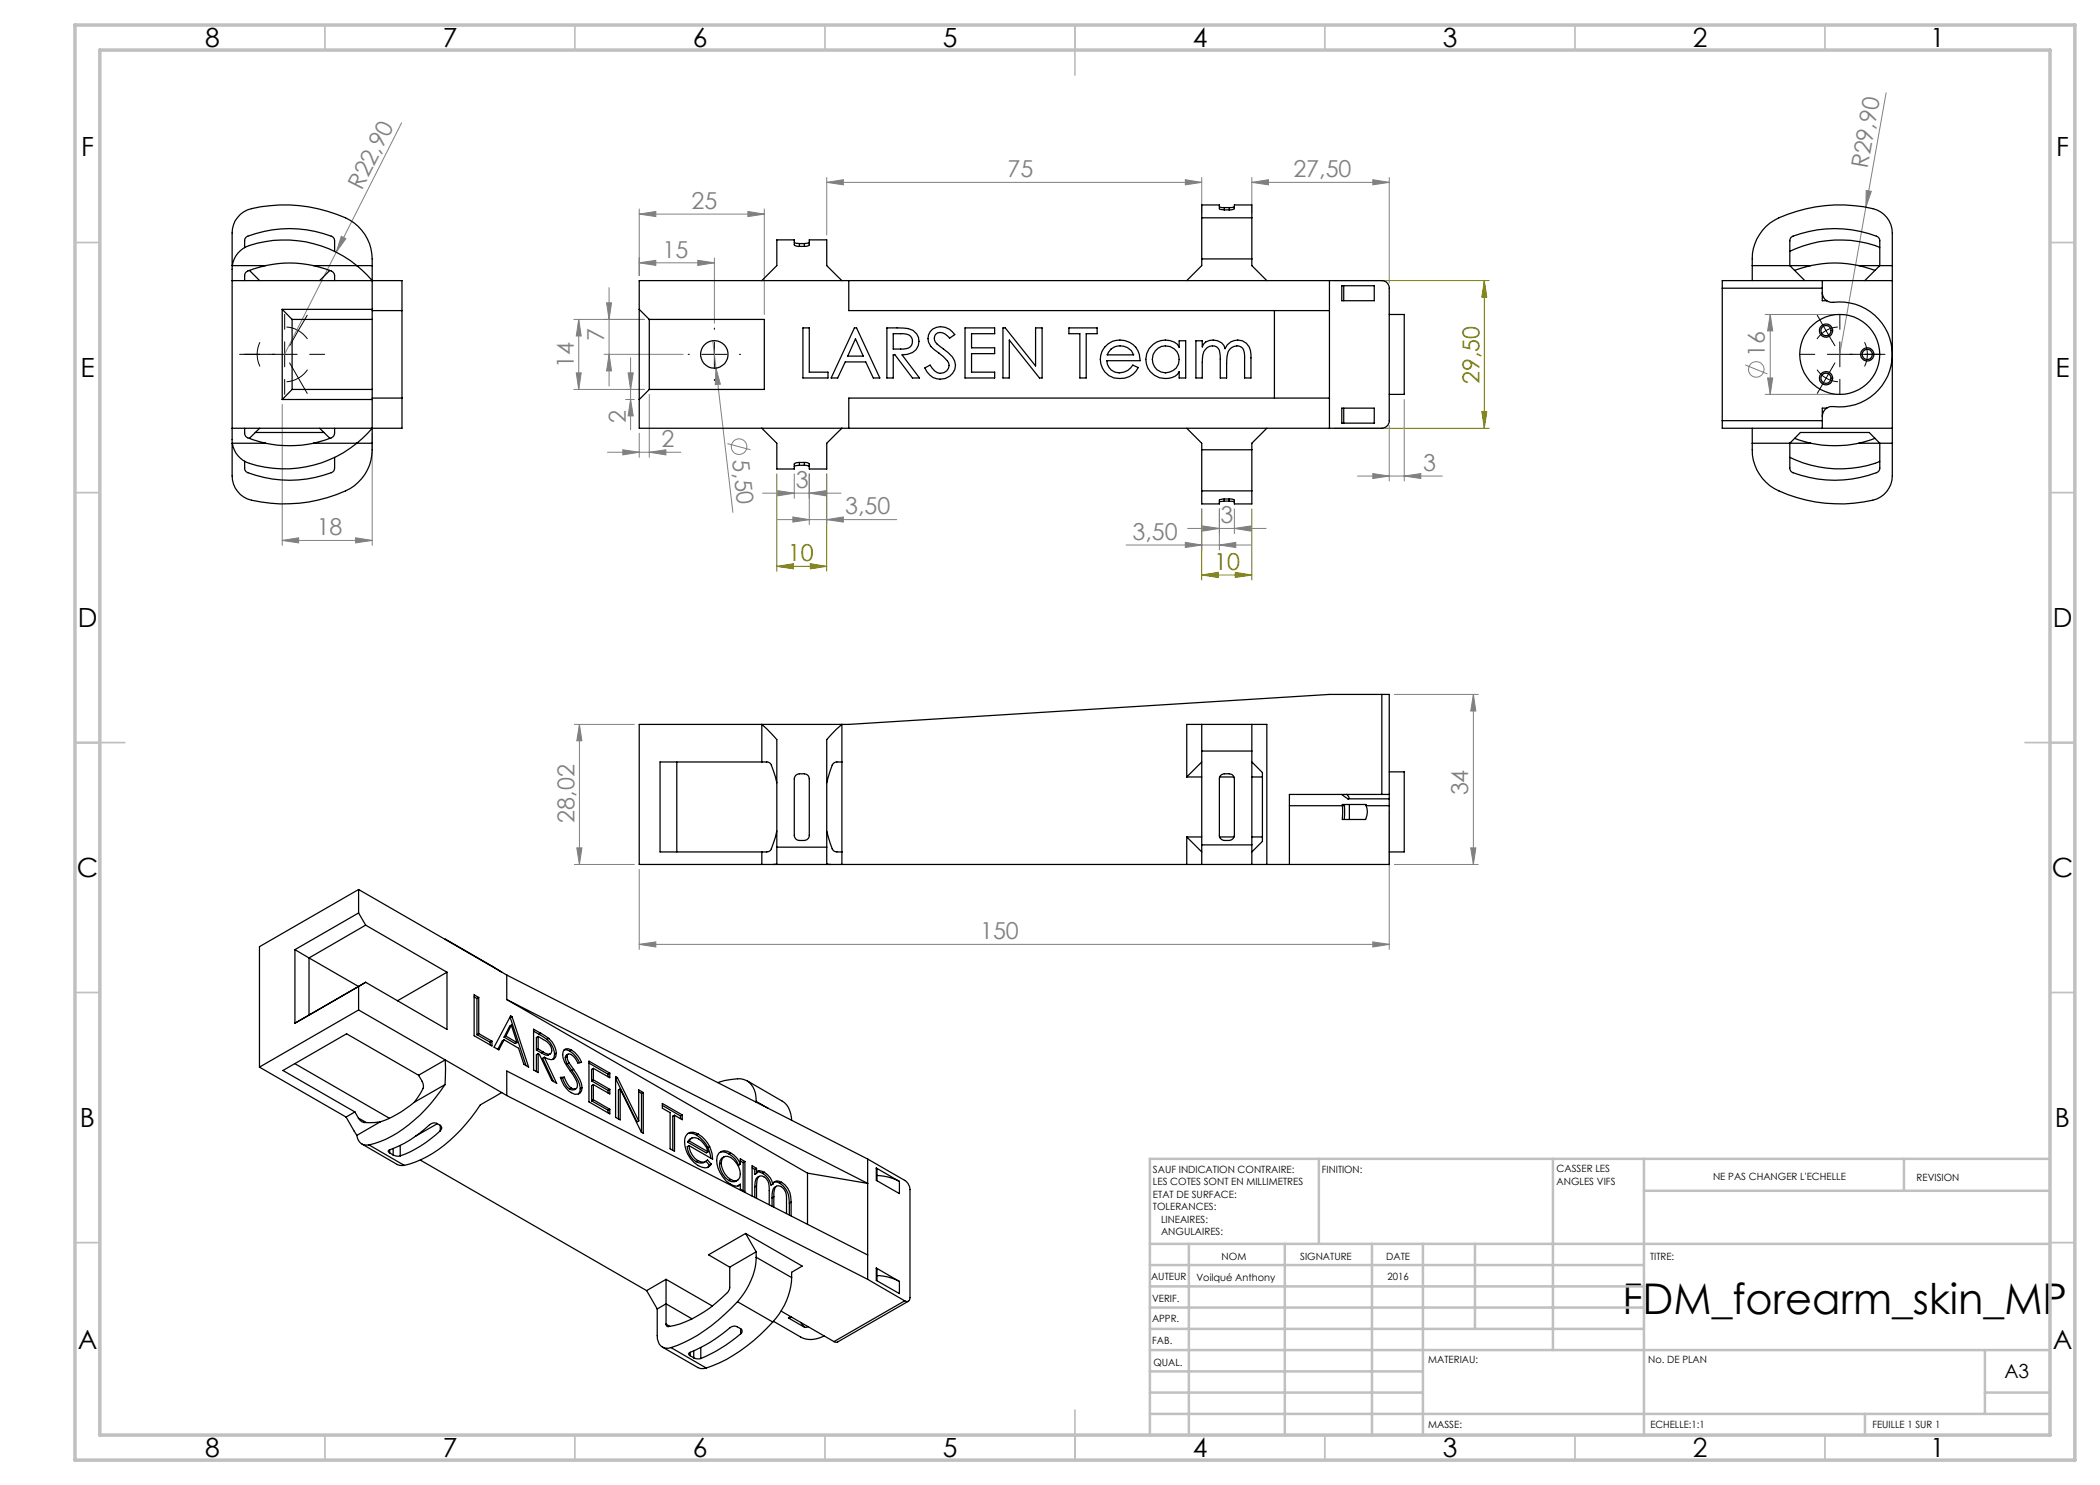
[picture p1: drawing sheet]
<svg xmlns="http://www.w3.org/2000/svg" width="420mm" height="297mm" viewBox="0 0 420 297" stroke-linecap="round" stroke-linejoin="round" font-family="sans-serif">
<g fill="none" stroke="#808080" stroke-width=".2">
<path d="M377.2 18.6l-4 22.8M80.3 24.5l-13.1 25.9M165.3 36.5l3.4-.6v1.1zM165.3 36.5h75M165.3 35.5v11.5M237.1 35.9l3.2 .6-3.2 .5zM240.3 35.5v7.1M250.4 36.5l3.3-.6v1.1zM250.4 35.5v7.1M250.4 36.5h27.4M274.6 35.9l3.2 .6-3.2 .5zM277.8 35.5v21.1"/>
<path d="M373.2 38.1l1.1 .2-1.1 3.1zM67.2 50.4l-10.3 20.5M68.3 47.3l.9 .4-2 2.7zM121.8 57.5v19.7M127.8 42.8l3.4-.5v1zM127.8 52.6l3.4-.5v1zM127.8 41.8v13.3M127.8 42.8h25.1M127.8 52.6h15.1M139.6 52.1l3.3 .5-3.3 .5zM142.9 51.6v13M149.6 42.3l3.3 .5-3.3 .5z"/>
<path d="M152.9 41.8v21.1M373.2 41.4l-5.3 29.5M114.8 63.9h14.1M115.3 74.6h.9l-.5 3.3zM115.7 63.9v14M115.7 63.9l.5 3.3h-.9zM120.8 70.9h15.8M121.3 60.6h1l-.5 3.3zM121.8 70.9l.5 3.3h-1zM125.1 79.9h1.8M125.6 74.6h1l-.5 3.3zM126.1 79.9l.5 3.3h-1z"/>
<path d="M126.1 71.5v14.5M128.9 77.9h-14.1M129.9 78.9v12.6M142.6 68.2l.6 5.4M143.2 73.6l.9 3.2-1 .1zM143.2 73.6l3.4 28.9M280.8 79.9v16.3M349 73l4.5 1.8M353 62.9h14M353 78.9h14M353.5 75.6h1l-.5 3.3zM354 62.9l.5 3.3h-1z"/>
<path d="M354 62.9v16M56.4 80.9v28.2M74.4 86.6v22.5M121.5 90.4h14.7M124.6 90l3.2 .4-3.2 .6zM127.8 86.6v4.9M129.9 90.4l3.3-.4v1zM145.5 88.7l4.6 1.3M152.5 98.6h15.7M155.6 98.1l3.3 .5-3.3 .6zM158.9 94.8v4.9M161.9 98.6l3.3-.5v1.1z"/>
<path d="M161.9 94.8v10.1M165.3 94.8v10.1M271.5 95.2h17M274.6 94.7l3.2 .5-3.2 .5zM277.8 85.1v11.1M280.8 95.2l3.4-.5v1zM56.4 108.1l3.3-.5v1zM56.4 108.1h18M71.1 107.6l3.3 .5-3.3 .5zM155.5 103.9h23.9M158.6 103.4l3.3 .5-3.3 .5zM165.3 103.9l3.4-.5v1z"/>
<path d="M225.2 109h25M237.1 108.5l3.2 .5-3.2 .5zM237.5 105.7h15.7M240.3 101.8v8.2M240.6 105.2l3.3 .5-3.3 .5zM243.9 109l3.3-.5v1zM243.9 101.8v8.2M246.9 105.7l3.3-.5v1zM246.9 101.8v4.9M278.9 138.9h16.8M294.7 138.9l.5 3.3h-1.1zM294.7 138.9v34"/>
<path d="M114.9 144.9h12M115.9 144.9l.5 3.3h-1zM115.9 144.9v28M114.9 172.9h12M115.4 169.6h1l-.5 3.3zM127.8 173.9v16M277.8 162.1v27.8M278.9 172.9h16.8M294.1 169.6h1.1l-.5 3.3zM127.8 188.9l3.4-.5v1zM127.8 188.9h150M274.6 188.4l3.2 .5-3.2 .5z"/>
<circle cx="351.3" cy="73.9" r="1.55"/>
<circle cx="147.8" cy="89.3" r="1.55"/>
</g>
<path d="M51.4 70.9l.2 1.2 .4 1.2M51.4 70.9l.2-1.3 .4-1.1M59.7 75.6l1-.7 .8-1M59.7 75.6l-1.2 .5-1.2 .3M365.2 75.6l1.2 .5 1.2 .3M365.2 75.6l-1-.7-.8-1M373.5 70.9l-.2-1.3-.4-1.1M373.5 70.9l-.2 1.2-.4 1.2" fill="none" stroke="#000" stroke-width=".2" stroke-dasharray="30.5 1.3 1.3 1.3" stroke-linecap="butt"/>
<path d="M57.3 65.4a5.1 5.1 0 0 1 2.4 .7M59.7 66.1l1 .7 .8 1M59.7 66.1l-1.3 2.2M60.9 64l-1.2 2.1M140.4 70.9h5M142.9 68.4v5M364 64l1.2 2.1M365.2 66.1l-1 .7-.8 1M365.2 66.1l1.3 2.2M367.6 65.4l-1.2 .2-1.2 .5" fill="none" stroke="#000" stroke-width=".2"/>
<g fill="none" stroke="#808000" stroke-width=".2">
<path d="M266.9 56.1h31M296.9 56.1l.5 3.3h-1zM296.9 56.1v29.6M155.4 94.8v19.5M165.3 94.8v19.5M266.9 85.7h31M296.4 82.3h1l-.5 3.4zM155.4 113.3l3.3-.6v1.1zM155.4 113.3h9.9M162.1 112.7l3.2 .6-3.2 .5zM240.3 115l3.4-.5v1zM240.3 101.8v14.2"/>
<path d="M240.3 115h10.1M247.1 114.5l3.3 .5-3.3 .5zM250.4 101.8v14.2"/>
</g>
<g fill="none" stroke="#000" stroke-width=".2" stroke-dasharray="30.5 1.3 1.3 1.3">
<path d="M48.9 70.9h-1M51.4 70.9h-2.5M51.4 70.9h2.5M51.9 70.9h-3M53.9 70.9h1.1M56.9 70.9v-2.5M56.9 70.9h-2.5M56.9 70.9v2.5M56.9 70.9h2.5M56.9 65.9v-3M56.9 75.9v3M58.4 68.3l-.5 .9"/>
<path d="M58.4 73.5l-.5-.9M59.7 75.6l1.2 2.2M59.7 75.6l-1.3-2.1M60.9 63.9l.5-.8M60.9 77.8l.5 .9M61.9 70.9h3M137.9 70.9h-.3M142.9 65.9v-.3M142.9 75.9v.2M147.9 70.9h.2M363 70.9h-3M364 63.9l-.5-.8"/>
<path d="M364 77.8l-.5 .9M365.2 75.6l-1.2 2.2M365.2 75.6l1.3-2.1M366.5 68.3l.5 .9M366.5 73.5l.5-.9M368 70.9v-2.5M368 70.9h-2.5M368 70.9v2.5M368 70.9h2.5M368 65.9v-3M368 75.9v3M371 70.9h-1.1"/>
<path d="M373 70.9h3M373.5 70.9h2.5M373.5 70.9h-2.5M376 70.9h1"/>
</g>
<g fill="none" stroke="#c0c0c0" stroke-width=".35">
<path d="M65 5v5M115 5v5M165 5v5M215 5v10M265 5v5M315 5v5M365 5v5M15 48.5h5M410 48.5h5M15 98.5h5M410 98.5h5M15 148.5h10"/>
<path d="M405 148.5h10M15 198.5h5M410 198.5h5M15 248.5h5M410 248.5h5M65 287v5M115 287v5M165 287v5M215 282v10M265 287v5M315 287v5M365 287v5"/>
</g>
<g fill="none" stroke="#c0c0c0" stroke-width=".5">
<path d="M263.8 231.8v17M310.6 231.8v38.2M328.8 231.8v55.2M328.8 238.2h81.2M380.8 231.8v6.4M410 231.8h-180v55.2M230 248.8h180M230 257.3h98.8M230 253h98.8M237.8 248.8v38.2M257 248.8v38.2M274.4 248.8v38.2"/>
<path d="M284.6 248.8v38.2M295 248.8v17M230 265.8h98.8M230 261.5h98.8M230 278.5h54.6M230 274.3h54.6M230 270h180M397 278.5h13M397 270v12.8M230 282.8h180M373 282.8v4.2"/>
</g>
<path d="M15 5h400v287h-400zM20 10h390v277h-390z" fill="none" stroke="#c0c0c0" stroke-width=".7"/>
<g fill="#808000">
<path d="M155.4 113.3l3.3-.6v1.1zM162.1 112.7l3.2 .6-3.2 .5zM240.3 115l3.4-.5v1zM247.1 114.5l3.3 .5-3.3 .5z"/>
<path d="M296.9 56.1l.5 3.3h-1zM296.4 82.3h1l-.5 3.4z"/>
</g>
<g fill="#808080">
<path d="M68.3 47.3l.9 .4-2 2.7z"/>
<path d="M373.2 38.1l1.1 .2-1.1 3.1z"/>
<path d="M143.2 73.6l.9 3.2-1 .1z"/>
<path d="M149.6 42.3l3.3 .5-3.3 .5zM127.8 42.8l3.4-.5v1zM274.6 35.9l3.2 .6-3.2 .5zM250.4 36.5l3.3-.6v1.1zM139.6 52.1l3.3 .5-3.3 .5zM127.8 52.6l3.4-.5v1zM280.8 95.2l3.4-.5v1zM274.6 94.7l3.2 .5-3.2 .5z"/>
<path d="M165.3 36.5l3.4-.6v1.1zM237.1 35.9l3.2 .6-3.2 .5zM155.6 98.1l3.3 .5-3.3 .6zM161.9 98.6l3.3-.5v1.1zM158.6 103.4l3.3 .5-3.3 .5zM165.3 103.9l3.4-.5v1zM240.6 105.2l3.3 .5-3.3 .5zM246.9 105.7l3.3-.5v1zM237.1 108.5l3.2 .5-3.2 .5zM243.9 109l3.3-.5v1zM127.8 188.9l3.4-.5v1zM274.6 188.4l3.2 .5-3.2 .5zM56.4 108.1l3.3-.5v1zM71.1 107.6l3.3 .5-3.3 .5z"/>
<path d="M115.3 74.6h.9l-.5 3.3zM115.7 63.9l.5 3.3h-.9z"/>
<path d="M121.8 70.9l.5 3.3h-1zM121.3 60.6h1l-.5 3.3zM115.4 169.6h1l-.5 3.3zM115.9 144.9l.5 3.3h-1z"/>
<path d="M126.1 79.9l.5 3.3h-1zM125.6 74.6h1l-.5 3.3z"/>
<path d="M294.7 138.9l.5 3.3h-1.1zM294.1 169.6h1.1l-.5 3.3zM354 62.9l.5 3.3h-1zM353.5 75.6h1l-.5 3.3z"/>
<path d="M124.6 90l3.2 .4-3.2 .6zM129.9 90.4l3.3-.4v1z"/>
</g>
<g fill="none" stroke="#000" stroke-width=".25">
<path d="M46.4 53.1v-6.5a5 5 0 0 1 3.9-4.9 29.5 29.5 0 0 1 19.7 2.4 9 9 0 0 1 4.4 7.7v38.2a9.3 9.3 0 0 1-7.1 8.9 29.6 29.6 0 0 1-17.8 .9 5.1 5.1 0 0 1-3.1-4.6v-6.6M46.4 56.1h34v29.6h-34M46.5 53.1v35.5M46.5 53.1a4.9 4.9 0 0 1 3.4-4 23 23 0 0 1 24.5 7M46.5 53.1h6.6M48.9 49.5v-1.3a.97 .97 0 0 1 .7-1 23 23 0 0 1 17 .3l.3 .7v2.1M49.9 54.1l2 2M53.1 53.1l-3.7 1.2-.5 .7v1.1M53.1 53.1a22.2 22.2 0 0 1 9.6 0M62.7 53.1l3.8 1.2 .4 .4v1.4M62.7 53.1h11.7M66 54.1l-2.1 2"/>
<path d="M127.8 56.1h148.6a1.51 1.51 0 0 1 1.4 1.5v26.5a1.51 1.51 0 0 1-1.4 1.6h-148.6zM158.9 48.5l1 .2M159.9 49.3l-1-.3v-1h-3.5v5.1l-3 3M159.9 49.3h1M159.9 48.7h1M159.9 48.7v.6M160.9 49.3l.9-.2 .1-1.1h3.4v5.1l3.1 3M160.9 48.7v.6M161.9 48.5l-1 .2M169.8 56.1v6h96.1M240.3 43.6v8.2M240.3 51.8v1.3l-3 3"/>
<path d="M240.3 43.6h10.1M240.3 51.8h10.1M243.9 41.3l1 .2M244.9 42l-1-.2v-.8h-3.6v2.6M244.9 42h1M244.9 41.5h1M244.9 41.5v.5M245.9 42l.9-.2 .1-.8h3.5v2.6M245.9 41.5v.5M246.9 41.3l-1 .2M250.4 43.6v8.2M250.4 51.8v1.3l3 3"/>
<path d="M265.9 56.1v29.6M268.4 57.1h6.4v3h-6.4zM268.7 57.1v3M344.5 57.6v26.5M344.5 57.6h20M350.4 56.1v-4.3a9.3 9.3 0 0 1 7.1-8.9 28.9 28.9 0 0 1 17.9-.9 5 5 0 0 1 3.1 4.6v48.6a5 5 0 0 1-4 4.8 28.6 28.6 0 0 1-20.5-2.8 9 9 0 0 1-3.6-7.2v-4.3M350.4 53.1h11.7M361 56.1l-3-3v-4.9a.97 .97 0 0 1 .6-1 23 23 0 0 1 17.1 .3l.3 .5v5.1l-3 3M362.1 53.1l-3.2 1M362.1 53.1a22.3 22.3 0 0 1 9.7 0M364.5 56.1v1.5M364.5 58.5a2.04 2.04 0 0 0 .8 1.6"/>
<path d="M364.5 57.6v2.5h.8M371.8 53.1l3.2 1M371.8 53.1h6.7M376 49.5a22.5 22.5 0 0 0-18 .8M378.5 56.1h-34v1.5M56.4 79.9h18M56.4 61.9h18M56.4 61.9v18M56.4 61.9l2 2M58.4 77.9h16M58.4 63.9h16M58.4 63.9v14"/>
<path d="M58.4 77.9l-2 2M74.4 62.1h6M74.4 79.6h6M127.8 61.9l2.1 2M129.9 77.9l-2.1 2M129.9 63.9h23v14h-23M129.9 63.9v14M160.6 65.6h1.3v8.8h3.7v1.2h-5zM170.9 65.6h.4l4.7 10h-1.3l-1.6-3.2h-4l-1.6 3.2h-1.3zM171.1 67.8l1.5 3.4h-3.1zM177.4 65.6a11.7 11.7 0 0 1 5.2 .5 2.61 2.61 0 0 1 1.1 2.8 2.61 2.61 0 0 1-2.2 2l-1.1 .1 3.5 4.6h-1.4l-3.5-4.6h-.4v4.6h-1.2zM178.6 66.7a5.5 5.5 0 0 1 3.5 .5 1.56 1.56 0 0 1 .2 1.8 1.56 1.56 0 0 1-1.6 .8h-2.1z"/>
<path d="M186.5 65.8a3.2 3.2 0 0 1 4.5 1.1l-1.1 .7a2.39 2.39 0 0 0-2.4-1 1.34 1.34 0 0 0-.1 2.2l.7 .6a7.9 7.9 0 0 1 2.8 2.8 2.95 2.95 0 0 1-1.3 3.3 2.95 2.95 0 0 1-3.6-.5l-.6-.6-.4-.8 1-.6a2.37 2.37 0 0 0 2.8 1.5 1.52 1.52 0 0 0 .7-2.3l-.9-.9a7.6 7.6 0 0 1-2.9-2.9 2.39 2.39 0 0 1 .8-2.6zM193 65.6h5.9v1.1h-4.6v2.9h4.6v1.1h-4.6v3.7h4.6v1.2h-5.9zM200.6 65.6h.4l6.1 7.6v-7.6h1.3v10h-.5l-6-7.6v7.6h-1.3zM213.8 65.6h5.6v1.1h-2.2v8.9h-1.2v-8.9h-2.2zM220.9 69.4a4 4 0 0 1 4.6-1.1 4 4 0 0 1 2.5 3.8h-6.6a2.65 2.65 0 0 0 1.8 2.4 2.65 2.65 0 0 0 2.9-.9l.5-.6 1 .5a4 4 0 0 1-7.1 .1 3.8 3.8 0 0 1 .4-4.2zM222.2 69.8a2.93 2.93 0 0 1 4.5 1.2h-5.3zM230.6 68.9a3.9 3.9 0 0 1 4.9 0l.3 .6v-1.3h1.3v7.4h-1.3v-1.3a3.3 3.3 0 0 1-3.9 1.3 3.8 3.8 0 0 1-1.3-6.7zM239.2 68.2h1.3v1.2a2.48 2.48 0 0 1 4.3-.3l.2 .6a2.68 2.68 0 0 1 3.1-1.6 2.68 2.68 0 0 1 2.1 2.7v4.8h-1.3v-4a1.9 1.9 0 0 0-1.1-2.4 2.01 2.01 0 0 0-2.4 2l-.1 4.4h-1.2v-4.4a1.8 1.8 0 0 0-1.2-2 2.13 2.13 0 0 0-2.4 2.5v3.9h-1.3zM254.9 62.1v17.5M265.9 79.6h-96.1v6.1M277.8 62.9h3v16h-3M365.3 60.1l.8 .4a10.6 10.6 0 0 1 12.4 10.4 10.6 10.6 0 0 1-12.4 10.4l-.8 .3"/>
<path d="M46.5 88.6h6.6M48.9 85.7v1.1l.5 .7 3.7 1.1M51 86.5h13.8M51.9 85.7l-2 2M53.1 88.6a23.7 23.7 0 0 0 9.6 0M62.7 88.6h11.7M63.9 85.7l2.1 2M66.9 85.7v1.3l-.4 .5-3.8 1.1M66.9 91.5v2.1a.94 .94 0 0 1-.6 .9 23 23 0 0 1-17.1-.2l-.3-.5v-1.6M74.4 85.7a22.9 22.9 0 0 1-25.2 6.7 5 5 0 0 1-2.7-3.8M152.4 85.7l3 2.9v5.2h3.5v-1.1l1-.2M159.9 93.1l-1 .2"/>
<path d="M159.9 92.5h1M159.9 93.1h1M159.9 92.5v.6M160.9 93.1l1 .2M160.9 92.5v.6M168.4 85.7l-3.1 2.9v5.2h-3.4l-.1-1.1-.9-.2M237.3 85.7l3 2.9v1.4M240.3 90v8.2M240.3 98.2v2.6h3.6v-.8l1-.2M240.3 90h10.1M240.3 98.2h10.1M244.9 99.8h1"/>
<path d="M244.9 99.8v.4M245.9 99.8v.4M250.4 90v8.2M250.4 98.2v2.6h-3.5l-.1-.8-.9-.2M253.4 85.7l-3 2.9v1.4M268.4 81.6h6.4v3h-6.4zM268.7 81.6v3M344.5 84.1v1.6h34M344.5 84.1h20M350.4 88.6h11.7M358 91.5a22.2 22.2 0 0 0 18 .7M358.9 87.7l3.2 .9"/>
<path d="M360.1 86.5h13.7l2.2 2.1v5a.94 .94 0 0 1-.7 .9 23 23 0 0 1-17.1-.2l-.2-.5v-5.2zM362.1 88.6a23.9 23.9 0 0 0 9.7 0M364.5 84.1v1.6M365.3 81.6a2.04 2.04 0 0 0-.8 1.7M365.3 81.6h-.8v2.5M371.8 88.6h6.7M375 87.7l-3.2 .9M244.9 100.2l-1 .2M244.9 100.2h1M245.9 100.2l1 .2M276.4 138.9h1.4v20.9M276.4 138.9h-10.5l-96.1 6h-42v28h150v-11.8"/>
<path d="M276.4 138.9v20M135.4 152.4v18M152.4 152.4v-7.5l3 3v21.5M155.4 156.6l-1.2-3.7-.7-.5h-21.5v18h21.4l.3-.1 .5-.4 1.2-3.7M159.1 155.1a2.23 2.23 0 0 1 2.4-.1l.4 .7v11.4a1.01 1.01 0 0 1-1 1h-1a1.01 1.01 0 0 1-1-1v-11.4zM168.4 152.4h-1.2l-.5 .3a6.6 6.6 0 0 0-1 2.7l-.4 1.2M237.3 155.4v-10.5h16.1v28M237.3 155.4h3M240.3 150.2v18.8M240.3 144.9v5.3M240.3 150.2h10.1M240.3 152.4l-3 3"/>
<path d="M243.9 155.4h2.9M244.1 155.1a2.1 2.1 0 0 1 2.6 .1l.2 .5v11.4a1.08 1.08 0 0 1-1 1 1.73 1.73 0 0 1-1.9-.5l-.1-.3v-11.6zM250.4 150.2v18.8M250.4 144.9v5.3M250.4 152.4l2.1 2.1v13.8l-2.1 2.1M250.4 155.4h2.1M268.4 158.9l1.2 .9M269.3 158.9l.5 .6-.2 .3M269.6 159.8h8.2M276.4 158.9h1.4M276.4 158.9h-18.5v14M277.8 159.8v1.3"/>
<path d="M277.8 154.4h3v16h-3M71.7 177.9v4.7M71.7 177.9l28.6 16.5M71.7 177.9l-19.8 11.4v24.1M152.4 170.4v2.5M155.4 169.4v3.4l-.7 .1M155.4 169.4h9.9M165.3 169.4v-21.5l3.1-3v28M165.3 169.4v3.4l.8 .1M165.3 166.2l.4 1.2a6.6 6.6 0 0 0 1 2.7l.7 .3h1M237.3 167.4v5.5M237.3 167.4l3 3"/>
<path d="M237.3 167.4h3M240.3 169v3.9M240.3 169h10.1M243.9 167.4h2.9M250.4 169v3.9M250.4 167.4h2.1M257.9 161.1h10.6M268.5 161.1h.4v2.8M268.5 161.1v2.8h4.6a3.6 3.6 0 0 0 .1-2.8M268.5 161.1v-.2h4.7v.2M268.9 160.9v.3M269.9 160.9v3"/>
<path d="M273.2 161.1h4.6M59 189.9v14.7l12.7-7.3M59 189.9l2.8 1.7M61.8 191.6v11.4l11.3-6.5M61.8 191.6l9.9 5.7M71.7 197.3v4.7M71.7 182.6l1.4 2.4M71.7 182.6l-12.7 7.3M73.1 196.5l-1.4 .8M73.1 185l16.3 9.4M73.1 185l-11.3 6.6M89 187.9h.1"/>
<path d="M89.1 187.9l11.2 6.5M89.4 194.4v11.5l-16.3-9.4M89.4 194.4l-9.9 5.8M94.8 199.4l.6 .3M95.4 199.7v7.2M95.7 199.5l-.9-.5v8.1l3.6 2.1v-1M95.7 199.5v7.2M95.7 199.5l-.3 .2M100.3 194.4l1.1 .6M101.4 195v4.9M101.4 199.9l60.1 34.7M101.4 199.9l72.1 36.8-12-2.1"/>
<path d="M101.4 195l72.1 36.8M51.9 213.4l17.3 10M58.9 212.7l19 11M71.7 202l-19.8 11.4M71.7 202l28.6 16.5M83.7 215l5.3-3v4.9M83.7 215l.7 1.2 .3 1.1-.6 1.3-1.2 1.8M83.7 215l-14.4-8.2-12.7 7.3 14.4 8.3M89 216.9a30.4 30.4 0 0 1-11.8 11l-3.4 1.1M89 216.9l-6.1 3.5M95.4 206.9l2.6 1.6M95.7 206.7l2.7 1.5"/>
<path d="M95.7 206.7l-.3 .2M98 208.5v.5M98.4 208.2l-.4 .3M100.3 218.5l-4.2 2.5a28.9 28.9 0 0 1-13 11.4l-2.2 .7M100.3 218.5l1.1 .6M100.8 208l-.3 .2-.9 1.7M100.8 207.4l2.2 1.3 .4-.2M101.2 207.2l2.2 1.3M101.2 207.2l-.4 .2M101.4 219.1v-4.9l72.1 36.8M101.4 219.1l72.1 36.8M102 203.5h.1"/>
<path d="M102.1 203.5l3.1 9.6M102.3 205l-.4 .2-1.1 2.2M102.3 205l-1.1 2.2M102.3 205l1.1 3.5M102.4 203.3l-.3-.1-3.3 6.2 1 .6 1-2M102.4 203.3l3.3 10.1-.9-.5-1.1-3.2-2.9-1.7M102.4 203.3l-.3 .2M106.7 206.2l1.1 .7M107.3 210l1 .6M107.6 207.3l1.1 .6a2.26 2.26 0 0 1 1.5 2.7 .86 .86 0 0 1-1.2 0l-.3-.2M107.6 207.3v2.5M107.6 210.7l.3 .2 2.4 5.2 1 .6-2.4-5.2"/>
<path d="M107.6 207.3l-.3 .2v2.5M107.6 210.7l-.3 .3v3.3M107.6 209.8l1.1 .6M107.6 209.8l-.3 .2M107.8 206.9l1.6 1M108.2 206.7l1.5 1M108.2 206.7l-1.5-.9v8.2l.9 .5v-3.8M108.2 206.7l-.4 .2M108.3 210.6l.4 .2a.97 .97 0 0 0 1.3 0M108.7 210.4l-.4 .2M108.9 211.5l-.4 .2 2.2 4.6M109.4 207.9a4.3 4.3 0 0 1 1.5 2.9"/>
<path d="M109.7 207.7a4.3 4.3 0 0 1 1.6 2.9M109.7 207.7l-.3 .2M110.9 210.8l-.1 .7-.2 .3M111.3 210.6l-.1 .7-.4 .5-.5 .1-1.4-.4M111.3 210.6l-.4 .2M112.1 215.6h.4M112.5 215.6a4.1 4.1 0 0 0 1.4 2.2M112.9 215.4a4.4 4.4 0 0 0 1.4 2.2M112.9 215.4l-.8 .1a4.9 4.9 0 0 0 2.9 3.4 1.17 1.17 0 0 0 1.4-1.4M112.9 210h.4l.6 .2M112.9 215.4l-.4 .2M113.1 211.6l.4 1.2"/>
<path d="M113.4 211.3l.4 1.3M113.4 211.3l-.3 .3M113.5 212.8l.9 1.3M113.6 210.8a.76 .76 0 0 0-.5 .8M113.8 212.6l.9 1.3M113.8 212.6l-.3 .2M113.9 210.2a5.4 5.4 0 0 1 2 2.3M114.3 217.6l-.4 .2M114.3 210a5.2 5.2 0 0 1 2 2.5l-.7 .1a3 3 0 0 0-1.7-1.8l-.3 .1-.2 .4M114.3 210l-.6-.2a.95 .95 0 0 0-1.2 1.1 5.8 5.8 0 0 0 1.6 3.3 4 4 0 0 1 1.3 3.2l-.2 .3-.4 .1-.5-.2M114.3 210l-.4 .2M114.4 214.1a7 7 0 0 1 1.7 3.6"/>
<path d="M114.7 213.9a7.4 7.4 0 0 1 1.7 3.6M114.7 213.9l-.3 .2M115.2 217.7l-.8 .3-.5-.2M116.1 217.7l-.1 .7-.3 .4M116.4 217.5l-.3 .2M117.8 212.6l3.8 2.2M118.3 216.2l3.3 1.9M118.7 213.7l3.3 1.8v-.9M118.7 216.9l3.3 1.9v-.9M118.7 220l3.3 1.9M118.7 213.7v2.3M118.7 216.9v3.1"/>
<path d="M118.7 216l3.3 1.9M118.7 213.7l-.4 .2v2.3M118.7 216.9l-.4 .2v3.1M118.7 220l-.4 .2M118.7 216l-.4 .2M121.6 214.8v.6M121.6 218.1v.5M122 214.6l-4.2-2.4v8.2l4.2 2.4v-.9M122 217.9l-.4 .2M122 214.6l-.4 .2M123.5 215.5l4.2 8.7M123.5 215.5l-.4-.2v8.2l.9 .5v-6.2"/>
<path d="M123.5 215.5l-.4 .2 4.3 8.7 .3-.2M124 217.8l4.3 8.6 .4 .3v-8.2M124 217.8l-.3 .2v5.8M127.7 218.4l.6 .3M128.3 218.7v7.7M128.7 218.5l-1-.5v6.2M128.7 218.5l-.4 .2M143.5 216.5h.1a11.5 11.5 0 0 1 5.1-.6 4.1 4.1 0 0 1 2.5 4.4M149.4 216.1l7.1 4.1a4.3 4.3 0 0 1 1.8 3.8M69.2 223.4l2.2 3.7M71 222.4l-1.8 1M71 222.4l.7 1.2"/>
<path d="M71.4 227.1a1.97 1.97 0 0 0 2.4 1.9M71.7 223.6l.5 .6 .6 .3 3.3-.1M71.7 223.6l1.6 .9M72.4 228.8l7 4.1 .6 .2h.9M73.8 229l7.1 4.1M76.1 224.4l-4.7 2.7M77.9 230l-.3 .1 .3 .5M77.9 230.6l.7 .4M77.9 230v.6M78.6 231l.8 .2h.6M78.6 229.7v1.3M80 229.1v2.1"/>
<path d="M82.9 220.4a21.5 21.5 0 0 1-6.8 4M84.1 232l45.2 26.1M87.5 224.8l-4.4 2.5M88.1 225.1a.65 .65 0 0 1 0 1.1M88.1 225.1a1.55 1.55 0 0 0-2.2-.2 22.5 22.5 0 0 1-8 5.1M88.1 226.2a23 23 0 0 1-8.1 5M88.1 225.1v1.1M118.3 220.2l3.3 1.8M121.6 222v.6M122 221.9l-.4 .1M132.5 221.1l3.6 2.1M134.9 223.1l-.4 .1v6.9"/>
<path d="M136.1 223.2v.5M136.5 223l-4-2.3v.9l1.5 .9v7.3l.9 .5v-7.2M136.5 223v.9l-1.6-.8M136.5 223l-.4 .2M137.5 228.4l3.8 2.2 .3-.2M137.7 226.7l1.1 .1 .5 .2M137.8 229.1l4.7 2.7-.1-1.1-.5-1.4M137.8 229.1a4 4 0 0 0 1.8 3M137.8 229.1l-.4 .2a4 4 0 0 0 1.8 3M137.9 228.2a1.39 1.39 0 0 1 2.3 0l1.1 1.3 .3 .9M137.9 228.2l-.4 .2M137.9 228.2l3.7 2.2"/>
<path d="M138.3 227.6l-.8 .8M139.2 232.3l.6 .3 .9-.1M139.3 227a6.2 6.2 0 0 1 2.3 2.5M139.6 232.1a1.32 1.32 0 0 0 1.9-.1l.7 .8M139.6 232.1l-.4 .2M139.7 226.8a6.2 6.2 0 0 1 2.2 2.5M139.7 226.8a1.65 1.65 0 0 0-2-.2 1.65 1.65 0 0 0-.8 1.8 5.4 5.4 0 0 0 4.1 5.2l.5-.1 .7-.7M139.7 226.8l-.4 .2M141.1 232.3l-.4 .2M141.2 232.2l.7 .8M141.6 229.5l.5 2.1M141.9 233l-.4 .5"/>
<path d="M141.9 229.3l-.3 .2M142.2 232.8l-.3 .2M143.9 232.8a4.3 4.3 0 0 0 1.9 3.3M144.1 230.4l1 .1 .6 .2M144.3 232.6a4.3 4.3 0 0 0 1.8 3.3M144.3 232.6l.1-.7a1.11 1.11 0 0 1 1.7-.4 3.9 3.9 0 0 1 1.9 4 1.13 1.13 0 0 1-1.9 .4M144.3 232.6l-.4 .2M144.5 231.6l-.5 .6-.1 .6M144.8 231.3l-.3 .3M145.7 230.7a3.9 3.9 0 0 1 2 2.4l.4-.2M146.1 230.5a4.2 4.2 0 0 1 2 2.4M146.1 230.5a1.68 1.68 0 0 0-1.9-.2 1.68 1.68 0 0 0-.9 1.8 5.7 5.7 0 0 0 3.8 5.1l.7-.1 .3-.2"/>
<path d="M146.1 230.5l-.4 .2M146.1 235.9l-.3 .2M147.5 236a1.45 1.45 0 0 1-1.7 .1M148.1 236.9l-.5 .3M148.1 232.2l.5 .3M148.6 232.5v5.7M149 232.3v6.1l-.9-.6v-.9M149 232.3l-.9-.5v1.1M149 232.3l-.4 .2M150.4 233.6l.6 .3M151 233.9v1l.3-.2M151 237.4v2.1"/>
<path d="M151.2 220.3v.1M151.2 220.3l2.5 1.4M151.3 237.2a2.02 2.02 0 0 1 .7-2 2.06 2.06 0 0 1 1.8 2.4v3.3M151.3 233.7v1M151.3 237.2v2.5M151.3 233.7l-.9-.6v6.1M151.3 237.2l-.3 .2M151.3 233.7l-.3 .2M151.4 234.3l1.1 .4M151.8 234.1l1.1 .4M151.8 234.1l-.3 .2-.2 .4M151.8 234.1l-.3 .2"/>
<path d="M151.8 235.3a1.44 1.44 0 0 0-.8 1.5v.6M152.5 234.7a3.4 3.4 0 0 1 1.7 2.3l.4-.1M152.9 234.5a3.4 3.4 0 0 1 1.7 2.4M152.9 234.5l-.4 .2M154.4 239.6v1.6M154.8 239.4a3.3 3.3 0 0 1 .4-2.1 1.45 1.45 0 0 1 2 1.2l.1 1v3.2M154.8 239.4v2M154.8 239.4l-.4 .2M154.8 236.5l.7-.1 .5 .2M154.9 237.5a1.49 1.49 0 0 0-.5 1.4v.7M155.3 237.2l-.4 .3M156 236.6a4.3 4.3 0 0 1 1.9 4"/>
<path d="M156.3 236.5a4.2 4.2 0 0 1 1.9 3.9M156.3 236.5a1.09 1.09 0 0 0-1.7 .4M156.3 236.5l-.3 .1M161.5 234.6v10.3M173.5 231.8l7.4 4.3a2.34 2.34 0 0 1 1.1 1.8v21.6a.65 .65 0 0 1-.3 .7 .65 .65 0 0 1-.8 0M173.5 231.8v24.1M175.3 233.6l.1 .2v2.3M175.3 233.6v2.5l4.6 2.6v-2.4M175.3 233.6l4.6 2.7M175.4 235.1l2.2 .3 2.3 .9M129.3 258.1l2.1 3.7M133.2 255.9l9.3 5.3"/>
<path d="M133.2 255.9l-3.9 2.2M133.2 255.9v8.9M145.9 253.4v4.2l-.2 .6a23.1 23.1 0 0 1-10.9 6.9l-1.1 .2a.43 .43 0 0 1-.5-.5M149.1 246.7l11.3 6.5-2.1 1.3v1M149.1 246.7l-7.4 4.3 4.2 2.4M149.1 246.7l2.1 3.7M151.2 251.5a14.3 14.3 0 0 1-3.7 8.8M151.2 250.4l-5.3 3M151.2 250.4v1.1M151.2 251.5l7.1 4M157.9 240.6v2.4M158.2 240.4v2.8"/>
<path d="M158.2 240.4l-.3 .2M158.3 255.5a13.9 13.9 0 0 1-3.7 8.9M173.5 255.9l7.4 4.3M175.3 253.6l.1 .2v2.3M175.3 253.6l4.6 2.7M175.3 253.6v2.5l4.6 2.6v-2.4M175.4 255.1l2.2 .3 2.3 .9M131.4 261.8v5.3a2.14 2.14 0 0 0 2.2 2.6l.6-.2M131.4 261.8l1.8-1 5.2 3M132.5 269.4l7.1 4.1a2.01 2.01 0 0 0 1.7 .1M133.2 264.8l.8 .5M134.2 269.5l7.1 4.1"/>
<path d="M138 270.5l-.3 .3 .3 .3M138 271.1l.7 .5M138 270.5v.6M138.7 271.6l.9 .2 .6-.1M138.7 270.2v1.4M140.2 269.5v2.2M147.5 260.3a32.7 32.7 0 0 1-13.3 9.2M147.5 260.3l7.1 4.1M148.1 265.7a.59 .59 0 0 1 0 1.1M148.1 265.7a1.56 1.56 0 0 0-2.1-.2 28.3 28.3 0 0 1-8 5M148.1 266.8a30.7 30.7 0 0 1-7.9 4.9M148.1 265.7v1.1"/>
<path d="M154.6 264.4a31.8 31.8 0 0 1-13.3 9.2M154.7 264.3l5.4 3.1a4.9 4.9 0 0 0 4.7-.2M156.2 262.2l10.6 6.1M157.7 263.6l3.3 1.9M158.2 263.3l-.5 .3M158.3 263.4l-.6 .2M160.1 264.5l.9 1M161.6 265.4l-.6 .1M180.9 260.2l-14.1 8.1M181.7 260.2l-14.2 8.2-.3 .1-.4-.2"/>
<circle cx="142.9" cy="70.9" r="2.75"/>
<circle cx="233.1" cy="71.8" r="2.68"/>
<circle cx="365.2" cy="75.6" r="1.03"/>
<circle cx="365.2" cy="66.1" r="1.03"/>
<circle cx="365.2" cy="66.1" r="1.33"/>
<circle cx="365.2" cy="75.6" r="1.33"/>
<circle cx="368" cy="70.9" r="8"/>
<circle cx="373.4" cy="70.9" r="1.03"/>
<circle cx="373.5" cy="70.9" r="1.33"/>
</g>
<text font-size="8.5" x="324.5" y="262.9">FDM_forearm_skin_MP</text>
<g font-size="5.3">
<text x="41" y="9.5">8</text>
<text x="88.5" y="9.5">7</text>
<text x="138.5" y="9.5">6</text>
<text x="188.5" y="9.5">5</text>
<text x="238.5" y="9.5">4</text>
<text x="288.5" y="9.5">3</text>
<text x="338.5" y="9.5">2</text>
<text x="386" y="9.5">1</text>
<text x="16.2" y="31.3">F</text>
<text x="411.2" y="31.3">F</text>
<text x="16.1" y="75.5">E</text>
<text x="411.1" y="75.5">E</text>
<text x="15.5" y="125.5">D</text>
<text x="410.5" y="125.5">D</text>
<text x="15.4" y="175.5">C</text>
<text x="410.4" y="175.5">C</text>
<text x="16" y="225.5">B</text>
<text x="411" y="225.5">B</text>
<text x="15.5" y="269.8">A</text>
<text x="410.5" y="269.8">A</text>
<text x="41" y="291.5">8</text>
<text x="88.5" y="291.5">7</text>
<text x="138.5" y="291.5">6</text>
<text x="188.5" y="291.5">5</text>
<text x="238.5" y="291.5">4</text>
<text x="288.5" y="291.5">3</text>
<text x="338.5" y="291.5">2</text>
<text x="386" y="291.5">1</text>
</g>
<g font-size="4.7" fill="#808080">
<text x="201.5" y="35.4">75</text>
<text x="258.7" y="35.4">27,50</text>
<text x="373.5" y="33.9" transform="rotate(-80 373.5 33.9)">R29,90</text>
<text x="72.3" y="38.1" transform="rotate(-63 72.3 38.1)">R22,90</text>
<text x="138.3" y="41.8">25</text>
<text x="132.5" y="51.5">15</text>
<text x="120.8" y="68.2" transform="rotate(-90 120.8 68.2)">7</text>
<text x="353" y="71.3" transform="rotate(-90 353 71.3)">16</text>
<text x="114.8" y="73.6" transform="rotate(-90 114.8 73.6)">14</text>
<text x="125.1" y="84.7" transform="rotate(-90 125.1 84.7)">2</text>
<text x="132.3" y="89.4">2</text>
<text x="146.4" y="92.1" transform="rotate(83 146.4 92.1)">5,50</text>
<text x="284.6" y="94.2">3</text>
<text x="159.1" y="97.6">3</text>
<text x="63.3" y="107.1">18</text>
<text x="169" y="102.9">3,50</text>
<text x="226.5" y="108">3,50</text>
<text x="244.1" y="104.7">3</text>
<text x="293.7" y="159.1" transform="rotate(-90 293.7 159.1)">34</text>
<text x="114.9" y="164.5" transform="rotate(-90 114.9 164.5)">28,02</text>
<text x="196" y="187.9">150</text>
</g>
<g font-size="4.7" fill="#808000">
<text x="295.9" y="76.8" transform="rotate(-90 295.9 76.8)">29,50</text>
<text x="157.6" y="112.2">10</text>
<text x="242.8" y="114">10</text>
</g>
<text font-size="3.9" x="400.9" y="275.5">A3</text>
<g font-size="2">
<text x="230.6" y="234.6">SAUF INDICATION CONTRAIRE:</text>
<text x="230.6" y="237.1">LES COTES SONT EN MILLIMETRES</text>
<text x="230.6" y="239.6">ETAT DE SURFACE:</text>
<text x="264.4" y="234.6">FINITION:</text>
<text x="311.3" y="234.5">CASSER LES</text>
<text x="311.3" y="237">ANGLES VIFS</text>
<text x="342.6" y="236">NE PAS CHANGER L'ECHELLE</text>
<text x="383.3" y="236.2">REVISION</text>
<text x="230.6" y="242.1">TOLERANCES:</text>
<text x="232.2" y="244.6">LINEAIRES:</text>
<text x="232.2" y="247.1">ANGULAIRES:</text>
<text x="244.3" y="252">NOM</text>
<text x="260" y="251.9">SIGNATURE</text>
<text x="277.2" y="251.9">DATE</text>
<text x="330" y="251.9">TITRE:</text>
<text x="230.2" y="256.1">AUTEUR</text>
<text x="239.3" y="256.1">Voilqué Anthony</text>
<text x="277.5" y="255.9">2016</text>
<text x="230.4" y="260.3">VERIF.</text>
<text x="230.4" y="264.4">APPR.</text>
<text x="230.5" y="268.8">FAB.</text>
<text x="230.7" y="273.1">QUAL.</text>
<text x="285.7" y="272.5">MATERIAU:</text>
<text x="329.6" y="272.5">No. DE PLAN</text>
<text x="285.6" y="285.5">MASSE:</text>
<text x="330.1" y="285.6">ECHELLE:1:1</text>
<text x="374.5" y="285.6">FEUILLE 1 SUR 1</text>
</g>
</svg>
